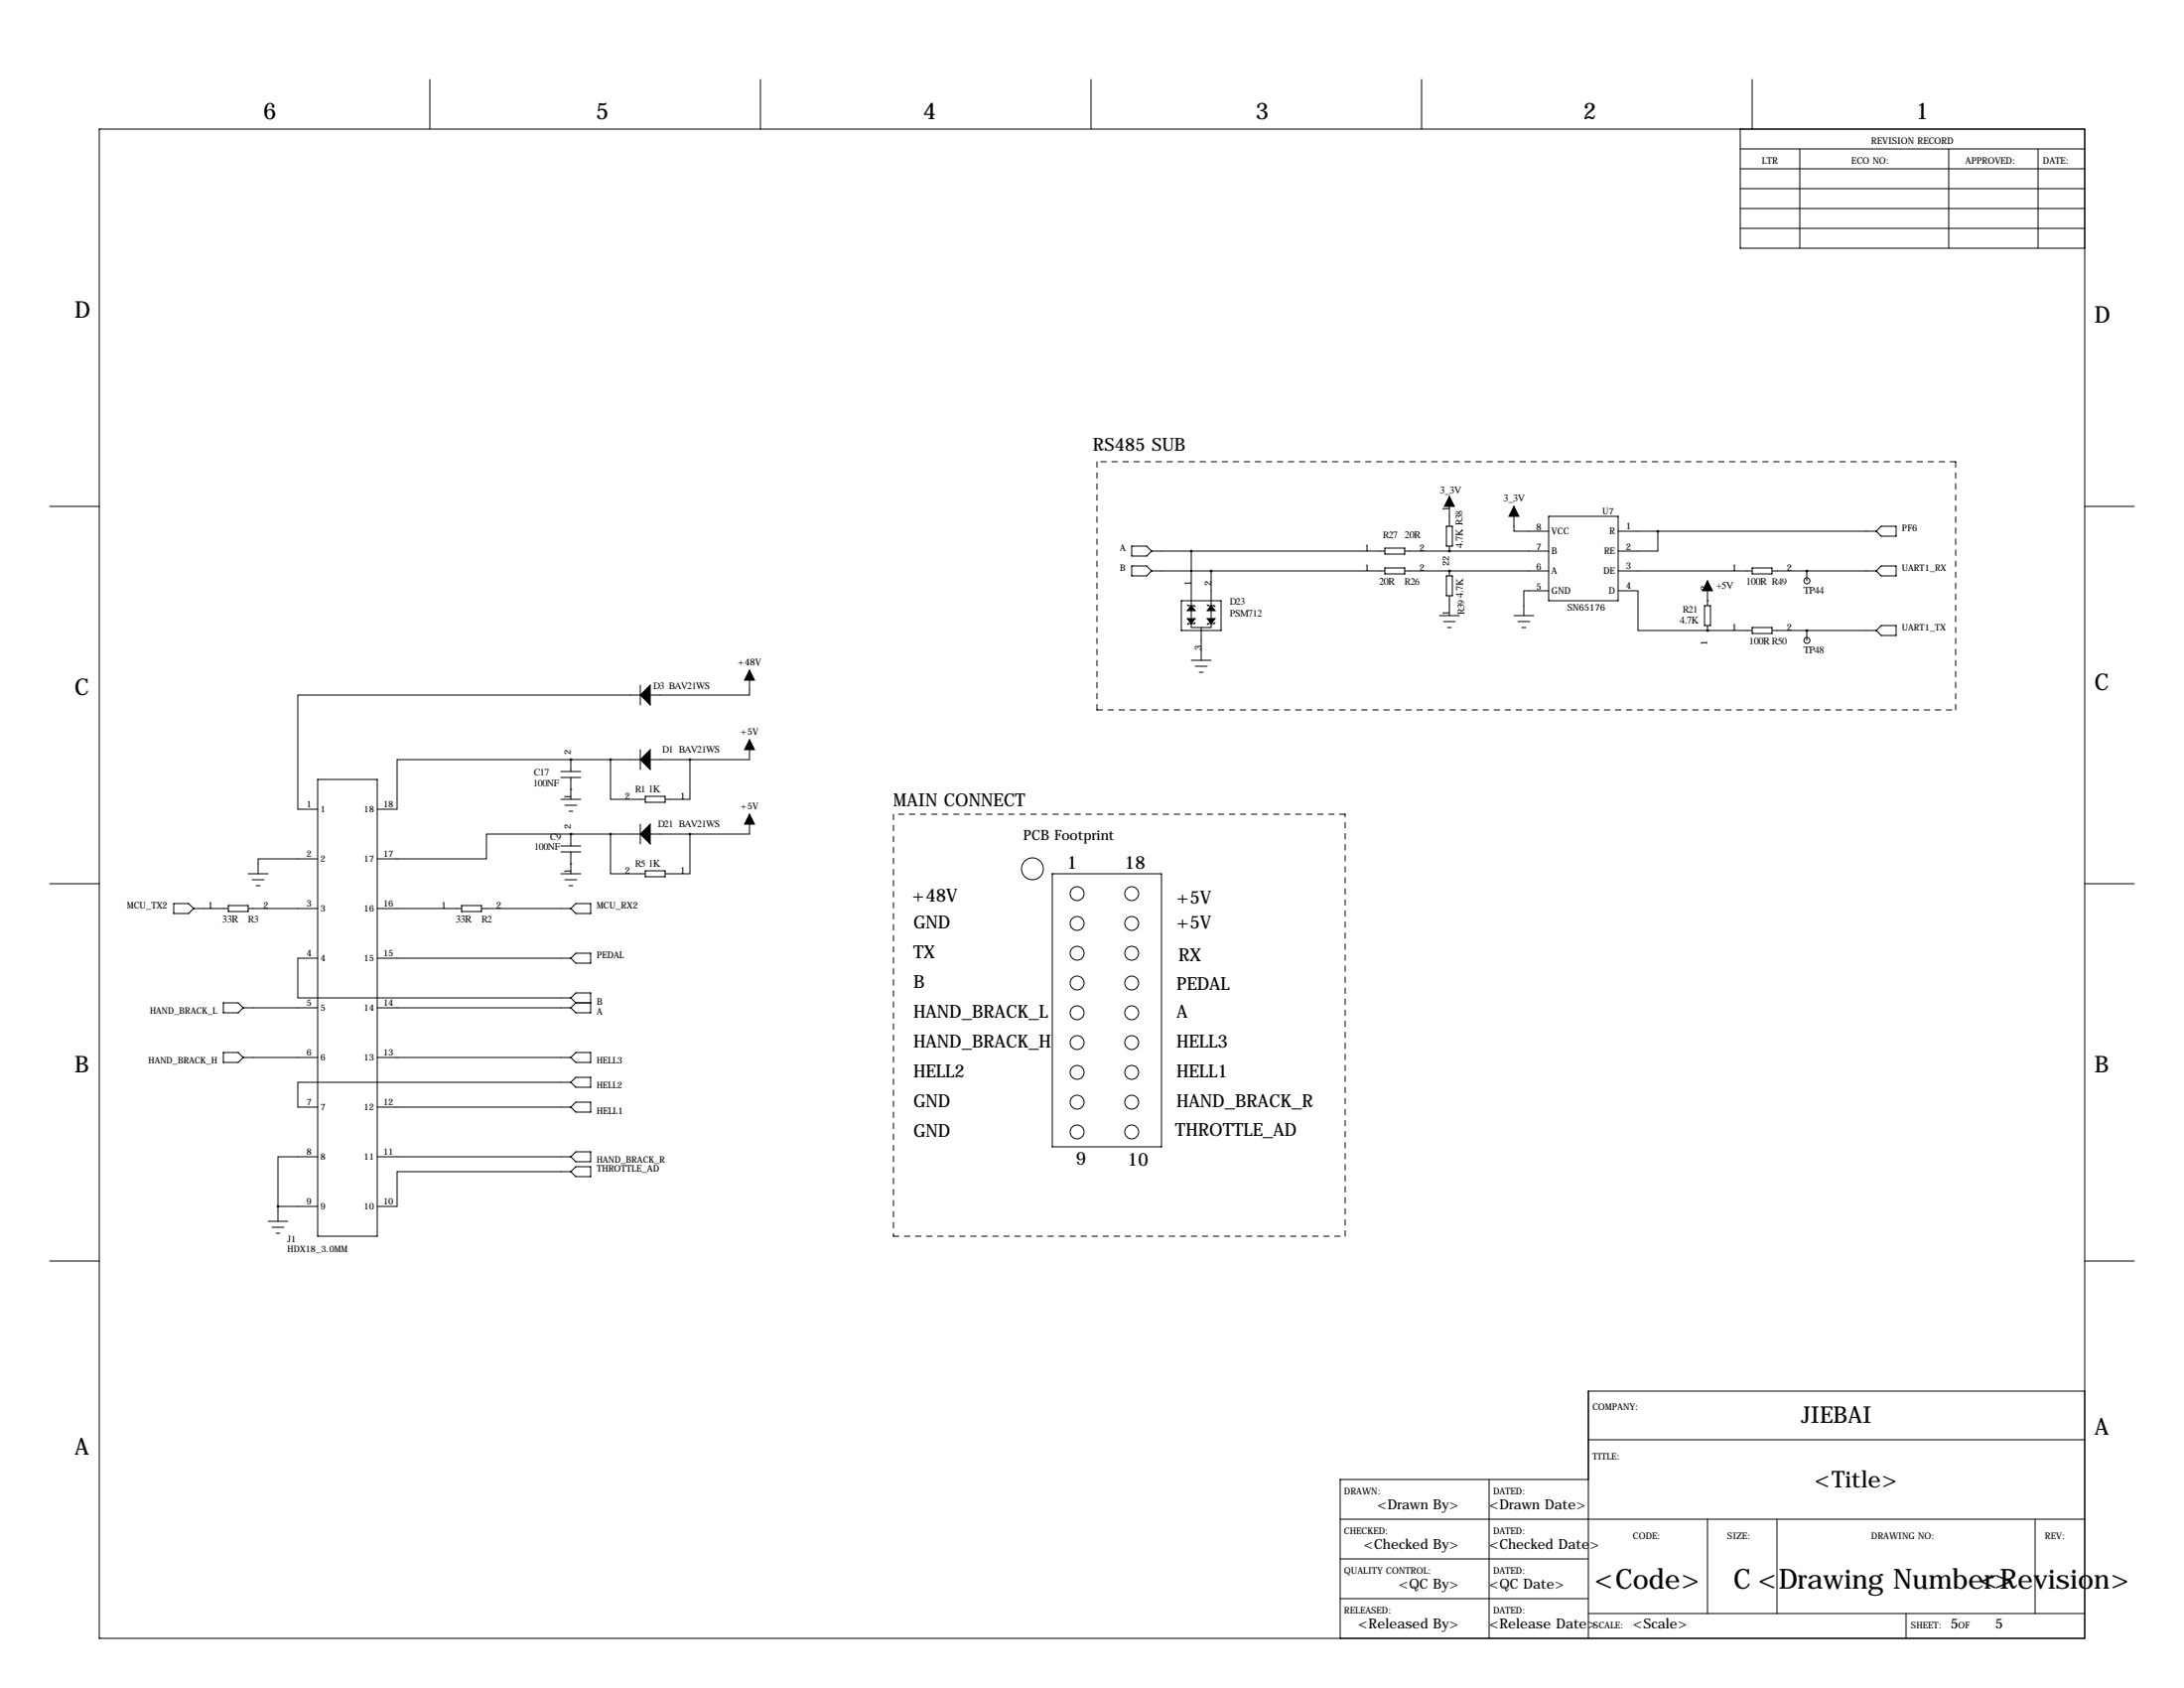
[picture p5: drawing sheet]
<svg xmlns="http://www.w3.org/2000/svg" width="559mm" height="432mm" viewBox="0 0 559 432" stroke-linecap="round" stroke-linejoin="round" font-family="sans-serif">
<g fill="none" stroke="#000" stroke-width=".25">
<path d="M25.4 33h508v386.1h-508zM110 20.3v12.7M194.6 20.3v12.7M279.1 20.3v12.7M363.7 20.3v12.7M445.3 38.1h88.1M445.3 33v30.5h88.1M448.3 20.3v12.7M460.5 38.1v25.4M498.6 38.1v25.4M521.5 38.1v25.4M445.3 48.3h88.1"/>
<path d="M445.3 43.2h88.1M445.3 53.3h88.1M445.3 58.4h88.1M12.7 129.5h12.7M289.6 139.7h3.8l1.2 1.3-1.2 1.2h-3.8zM370.1 134.6h1.5v5.1h-1.5zM370.8 127v7.6M370.8 139.7v1.3M387.3 129.5v6.4h8.9M396.2 132.1h17.8v21.6h-17.8zM414 135.9h66.1M424.2 135.9v5.1h-10.2"/>
<path d="M481.3 134.6h3.8v2.6h-3.8l-1.2-1.3zM533.4 129.5h12.7M289.6 144.8h3.8l1.2 1.2-1.2 1.3h-3.8zM294.6 141h59.7M294.6 146h59.7M302.3 153.7h10.1v7.6h-10.1zM303.8 154.7l.2 .2h1.6l.2 .3M304.8 141v19.5h5.1v-14.5M305.8 159.3l-.2 .2h-1.6l-.2 .3M308.9 154.7l.2 .2h1.5l.3 .3M310.9 159.3l-.3 .2h-1.5l-.2 .3M354.3 140.2h5.1v1.5h-5.1z"/>
<path d="M354.3 145.3h5.1v1.5h-5.1zM359.4 141h36.8M359.4 146h36.8M368.3 157.5h5.1M369.3 159h3.1M370.1 147.3h1.5v5.1h-1.5zM370.8 141h.1M370.8 146h.1M370.8 146v1.3M370.8 152.4v5.1M387.3 157.5h5.1M388.4 159h3"/>
<path d="M396.2 151.1h-6.3v6.4M414 151.1h5.1v10.2h17.8M414 146h34.3M436.1 154.9h1.5v5.1h-1.5zM436.9 153.7h.1M436.9 148.6v6.3M448.3 145.3h5.1v1.5h-5.1zM453.4 146h26.7M462.3 146h.1M462.3 146v2.6M481.3 144.8h3.8v2.5h-3.8l-1.2-1.3zM163.8 177.8h-87.6v29.2h5.1"/>
<path d="M163.8 175.3v5M191.8 171.4v6.4h-25.4M304.8 168.9h5.1M305.8 170.4h3.1M306.8 172h1M307.3 160.5v8.4M370.3 160.5h1M389.4 160.5h1M436.9 161.3h.1M436.9 160v1.3M436.9 161.3h11.4M448.3 160.5h5.1v1.6h-5.1z"/>
<path d="M453.4 161.3h26.7M462.3 161.3h.1M462.3 161.3v2.5M481.3 160h3.8v2.6h-3.8l-1.2-1.3zM81.3 199.4h15.2v116.8h-15.2zM143.5 198.9h5.1M143.5 197.4h5.1M146 194.3h.1M146 194.3h-44.4v12.7h-5.1M146 194.3v3.1M146 198.9v5.6M146 194.3h17.8"/>
<path d="M156.2 194.3v10.2h8.9M163.8 191.8v5M176.5 194.3v10.2h-6.3M191.8 189.2v5.1h-25.4M81.3 219.7h-15.3v3.8M143.5 217.9h5.1M143.5 216.4h5.1M143.5 204.5h5.1M144.5 206h3.1M145.5 207.5h1.1M146 213.4h-21.5v6.3h-28M146 213.4h.1"/>
<path d="M146 201.9h.1M146 213.4v3M146 217.9v5.6M146 213.4h17.8M156.2 213.4v10.1h8.9M163.8 210.8v5.1M165.1 203.7h5.1v1.5h-5.1zM176.5 213.4v10.1h-6.3M191.8 208.3v5.1h-25.4M12.7 226.1h12.7M44.4 231.1h3.9l1.2 1.3-1.2 1.3h-3.9zM49.5 232.4h8.9"/>
<path d="M58.4 231.6h5.1v1.6h-5.1zM63.5 223.5h5.1M63.5 232.4h17.8M64.5 225h3.1M65.5 226.6h1M96.5 232.4h21.6M118.1 231.6h5.1v1.6h-5.1zM123.2 232.4h22.8M143.5 223.5h5.1M144.5 225h3.1M145.5 226.6h1.1M146 221h.1"/>
<path d="M146 232.4l1.3-1.3h3.8v2.6h-3.8zM165.1 222.8h5.1v1.5h-5.1zM269.2 223.5h.1M269.2 223.5h28v69.9h-28zM533.4 226.1h12.7M57.1 256.5h3.9l1.2 1.3-1.2 1.3h-3.9zM62.2 257.8h19.1M81.3 245.1h-5.1v10.2h69.8M96.5 245.1h49.5M96.5 257.8h49.5M146 245.1l1.3-1.3h3.8v2.6h-3.8zM146 255.3l1.3-1.3h3.8v5.1h-3.8l-1.3-1.3"/>
<path d="M146 255.3l1.3 1.2M147.3 256.5h3.8M147.3 256.5l-1.3 1.3M57.1 269.2h3.9l1.2 1.3-1.2 1.3h-3.9zM62.2 270.5h19.1M96.5 270.5h49.5M146 276.9h-69.8v6.3h5.1M146 270.5l1.3-1.3h3.8v2.6h-3.8zM146 276.9l1.3-1.3h3.8v2.5h-3.8zM81.3 295.9h-10.2v12.7M96.5 283.2h49.5M96.5 295.9h49.5"/>
<path d="M146 299.7h-44.4v8.9h-5.1M146 283.2l1.3-1.3h3.8v2.6h-3.8zM146 295.9l1.3-1.3h3.8v2.6h-3.8zM146 299.7l1.3-1.3h3.8v2.6h-3.8zM68.6 312.4h5.1M69.6 313.9h3M70.6 315.5h1M71.1 308.6h10.2M71.1 308.6v3.8M12.7 322.6h12.7M533.4 322.6h12.7M533.4 355.9h-127v63.2"/>
<path d="M381 378.5v40.6M406.4 368.3h127M406.4 378.5h-63.5v40.6M342.9 388.6h190.5M342.9 398.8h63.5M436.9 388.6v24.1M454.7 388.6v24.1M520.7 388.6v24.1M342.9 408.9h63.5M406.4 412.7h127M487.7 412.7v6.4"/>
<circle cx="462.3" cy="148.6" r=".76"/>
<circle cx="462.3" cy="163.8" r=".76"/>
<circle cx="264.2" cy="222.2" r="2.79"/>
<circle cx="275.6" cy="236.2" r="1.78"/>
<circle cx="275.6" cy="228.6" r="1.78"/>
<circle cx="289.6" cy="236.2" r="1.78"/>
<circle cx="289.6" cy="228.6" r="1.78"/>
<circle cx="275.6" cy="259.1" r="1.78"/>
<circle cx="275.6" cy="243.8" r="1.78"/>
<circle cx="275.6" cy="251.5" r="1.78"/>
<circle cx="289.6" cy="259.1" r="1.78"/>
<circle cx="289.6" cy="243.8" r="1.78"/>
<circle cx="289.6" cy="251.5" r="1.78"/>
<circle cx="275.6" cy="266.7" r="1.78"/>
<circle cx="275.6" cy="274.3" r="1.78"/>
<circle cx="289.6" cy="266.7" r="1.78"/>
<circle cx="289.6" cy="274.3" r="1.78"/>
<circle cx="275.6" cy="289.6" r="1.78"/>
<circle cx="275.6" cy="281.9" r="1.78"/>
<circle cx="289.6" cy="289.6" r="1.78"/>
<circle cx="289.6" cy="281.9" r="1.78"/>
</g>
<path d="M280.7 118.1v63.5M500.4 118.1h-219.7M280.7 181.6h219.7M500.4 181.6v-63.5M228.6 208.3v107.9M344.2 208.3h-115.6M228.6 316.2h115.6M344.2 316.2v-107.9" fill="none" stroke="#000" stroke-width=".25" stroke-dasharray="1.4 1.4"/>
<g fill="#000" stroke="#000" stroke-width=".25">
<path d="M370.8 127l1.3 2.5h-2.5zM387.3 129.5l1.3 2.6h-2.5zM304.8 154.9l1 1.3h-2zM303.8 158.2h2l-1 1.3zM309.9 154.9l1 1.3h-2zM308.9 158.2h2l-1 1.3zM436.9 148.6l1.2 2.5h-2.5zM191.8 171.4l1.2 2.6h-2.5zM163.8 177.8l2.6-2.5v5zM163.8 194.3l2.6-2.5v5zM191.8 189.2l1.2 2.6h-2.5zM163.8 213.4l2.6-2.6v5.1z"/>
<path d="M191.8 208.3l1.2 2.5h-2.5z"/>
</g>
<path d="M176.5 213.4a.05 .05 0 0 0 .1 0 .05 .05 0 0 0-.1 0zM370.8 141a.05 .05 0 0 0 .1 0 .05 .05 0 0 0-.1 0zM370.8 146.1a.05 .05 0 0 0 .1 0 .05 .05 0 0 0-.1 0zM146 213.4a.05 .05 0 0 0 .1 0 .05 .05 0 0 0-.1 0zM176.5 194.3a.05 .05 0 0 0 .1 0 .05 .05 0 0 0-.1 0zM146 194.3a.05 .05 0 0 0 .1 0 .05 .05 0 0 0-.1 0z" fill="#000" stroke="#000" stroke-width=".63"/>
<g font-size="7.1">
<text x="408" y="406.4">&lt;Code&gt;</text>
<text x="443.5" y="406.4">C &lt;Drawing Number&gt;</text>
<text x="506.4" y="406.4">&lt;Revision&gt;</text>
</g>
<g font-size="5.9">
<text x="67.3" y="30.5">6</text>
<text x="152.4" y="30.5">5</text>
<text x="236.2" y="30.5">4</text>
<text x="321.3" y="30.5">3</text>
<text x="405.1" y="30.5">2</text>
<text x="490.2" y="30.5">1</text>
<text x="19" y="81.3">D</text>
<text x="535.9" y="82.6">D</text>
<text x="19" y="177.8">C</text>
<text x="535.9" y="176.5">C</text>
<text x="19" y="274.3">B</text>
<text x="535.9" y="274.3">B</text>
<text x="460.9" y="364">JIEBAI</text>
<text x="535.9" y="367">A</text>
<text x="19" y="372.1">A</text>
<text x="464.3" y="380.5">&lt;Title&gt;</text>
</g>
<g font-size="4.6">
<text x="279.7" y="115.3">RS485 SUB</text>
<text x="228.6" y="206.2">MAIN CONNECT</text>
<text x="273" y="222.2">1</text>
<text x="287.8" y="222.2">18</text>
<text x="233.4" y="230.6">+48V</text>
<text x="301" y="231.1">+5V</text>
<text x="233.7" y="237.5">GND</text>
<text x="301" y="237.5">+5V</text>
<text x="233.7" y="245.1">TX</text>
<text x="301.5" y="245.9">RX</text>
<text x="233.7" y="252.7">B</text>
<text x="301" y="253.2">PEDAL</text>
<text x="233.7" y="260.3">HAND_BRACK_L</text>
<text x="301" y="260.3">A</text>
<text x="233.7" y="268">HAND_BRACK_H</text>
<text x="301" y="268">HELL3</text>
<text x="233.7" y="275.6">HELL2</text>
<text x="301" y="275.6">HELL1</text>
<text x="233.7" y="283.2">GND</text>
<text x="301" y="283.2">HAND_BRACK_R</text>
<text x="233.7" y="290.8">GND</text>
<text x="300.7" y="290.6">THROTTLE_AD</text>
<text x="275.3" y="297.9">9</text>
<text x="288.5" y="298.2">10</text>
</g>
<g font-size="3.6">
<text x="261.9" y="214.9">PCB Footprint</text>
<text x="352.4" y="386.1">&lt;Drawn By&gt;</text>
<text x="381" y="386.1">&lt;Drawn Date&gt;</text>
<text x="348.9" y="396.2">&lt;Checked By&gt;</text>
<text x="381" y="396.2">&lt;Checked Date&gt;</text>
<text x="357.9" y="406.4">&lt;QC By&gt;</text>
<text x="381" y="406.4">&lt;QC Date&gt;</text>
<text x="347.5" y="416.5">&lt;Released By&gt;</text>
<text x="381" y="416.5">&lt;Release Date&gt;</text>
<text x="417.8" y="416.5">&lt;Scale&gt;</text>
<text x="499.1" y="416.5">5</text>
<text x="510.5" y="416.5">5</text>
</g>
<g font-size="2.6">
<text x="368.5" y="126.1">3_3V</text>
<text x="384.7" y="128.2">3_3V</text>
<text x="359.4" y="137.7">20R</text>
<text x="374.3" y="140.2" transform="rotate(-90 374.3 140.2)">4.7K R38</text>
<text x="352.8" y="149.6">20R</text>
<text x="446.8" y="149.6">100R R49</text>
<text x="374.4" y="152.9" transform="rotate(-90 374.4 152.9)">4.7K</text>
<text x="439.1" y="150.5">+5V</text>
<text x="461.5" y="151.9">TP44</text>
<text x="429.8" y="159.4">4.7K</text>
<text x="447.5" y="164.8">100R R50</text>
<text x="461.5" y="167.1">TP48</text>
<text x="165.9" y="202.6">1K</text>
<text x="165.9" y="221.6">1K</text>
<text x="56.9" y="236">33R</text>
<text x="116.6" y="236">33R</text>
</g>
<g font-size="2.5">
<text x="353.8" y="137.7">R27</text>
<text x="359.4" y="149.5">R26</text>
<text x="314.6" y="154.7">D23</text>
<text x="314.7" y="157.7">PSM712</text>
<text x="374.6" y="157.2" transform="rotate(-90 374.6 157.2)">R39</text>
<text x="430.6" y="156.8">R21</text>
<text x="167.2" y="176.4">D3 BAV21WS</text>
<text x="169.5" y="192.6">D1 BAV21WS</text>
<text x="136.5" y="201.3">100NF</text>
<text x="136.6" y="198.4">C17</text>
<text x="162.5" y="202.6">R1</text>
<text x="140.8" y="214.8">C9</text>
<text x="168.3" y="211.7">D21 BAV21WS</text>
<text x="136.7" y="217.5">100NF</text>
<text x="162.5" y="221.7">R5</text>
<text x="63.5" y="235.9">R3</text>
<text x="123.2" y="235.9">R2</text>
</g>
<g font-size="2.4">
<text x="450.8" y="41.9">LTR</text>
<text x="473.7" y="41.9">ECO NO:</text>
<text x="478.8" y="36.8">REVISION RECORD</text>
<text x="502.9" y="41.9">APPROVED:</text>
<text x="522.7" y="41.9">DATE:</text>
<text x="370.8" y="130.8" transform="rotate(-90 370.8 130.8)">1</text>
<text x="393.1" y="135.5">8</text>
<text x="397" y="136.7">VCC</text>
<text x="411.8" y="136.7">R</text>
<text x="416.1" y="135.4">1</text>
<text x="486.7" y="135.9">PF6</text>
<text x="286.5" y="141">A</text>
<text x="349.2" y="141">1</text>
<text x="363.2" y="141">2</text>
<text x="393.1" y="140.6">7</text>
<text x="397" y="141.8">B</text>
<text x="410.4" y="141.8">RE</text>
<text x="416.1" y="140.7">2</text>
<text x="304.8" y="149.9" transform="rotate(-90 304.8 149.9)">1</text>
<text x="309.9" y="149.9" transform="rotate(-90 309.9 149.9)">2</text>
<text x="349.2" y="146.1">1</text>
<text x="363.2" y="146.1">2</text>
<text x="370.8" y="144.9" transform="rotate(-90 370.8 144.9)">22</text>
<text x="393.1" y="145.7">6</text>
<text x="397" y="146.9">A</text>
<text x="410.3" y="146.9">DE</text>
<text x="416.1" y="145.5">3</text>
<text x="443.1" y="146.1">1</text>
<text x="457.2" y="146.1">2</text>
<text x="393.1" y="150.8">5</text>
<text x="397" y="152">GND</text>
<text x="411.6" y="152">D</text>
<text x="416.1" y="150.6">4</text>
<text x="436.9" y="151.1" transform="rotate(-90 436.9 151.1)">2</text>
<text x="370.8" y="157.6" transform="rotate(-90 370.8 157.6)">1</text>
<text x="401" y="156.1">SN65176</text>
<text x="443.1" y="161.3">1</text>
<text x="457.2" y="161.3">2</text>
<text x="307.3" y="166.5" transform="rotate(-90 307.3 166.5)">3</text>
<text x="436.9" y="165.2" transform="rotate(-90 436.9 165.2)">1</text>
<text x="188.8" y="170.2">+48V</text>
<text x="189.5" y="188">+5V</text>
<text x="146" y="193" transform="rotate(-90 146 193)">2</text>
<text x="146" y="204.6" transform="rotate(-90 146 204.6)">1</text>
<text x="159.9" y="204.5">2</text>
<text x="174" y="204.5">1</text>
<text x="189.5" y="207">+5V</text>
<text x="146" y="212.1" transform="rotate(-90 146 212.1)">2</text>
<text x="146" y="223.6" transform="rotate(-90 146 223.6)">1</text>
<text x="159.9" y="223.5">2</text>
<text x="174" y="223.5">1</text>
<text x="32.5" y="232.4">MCU_TX2</text>
<text x="53.3" y="232.4">1</text>
<text x="67.3" y="232.4">2</text>
<text x="112.9" y="232.4">1</text>
<text x="127" y="232.4">2</text>
<text x="152.7" y="232.4">MCU_RX2</text>
<text x="152.7" y="245.1">PEDAL</text>
<text x="152.7" y="256.9">B</text>
<text x="152.7" y="259.5">A</text>
<text x="152.7" y="284.9">HELL1</text>
<text x="152.7" y="299.7">THROTTLE_AD</text>
<text x="407.4" y="360.7">COMPANY:</text>
<text x="407.4" y="373.4">TITLE:</text>
<text x="343.9" y="382.3">DRAWN:</text>
<text x="382" y="382.3">DATED:</text>
<text x="343.9" y="392.4">CHECKED:</text>
<text x="382" y="392.4">DATED:</text>
<text x="417.8" y="393.7">CODE:</text>
<text x="442" y="393.7">SIZE:</text>
<text x="478.8" y="393.7">DRAWING NO:</text>
<text x="523.2" y="393.7">REV:</text>
<text x="343.9" y="402.6">QUALITY CONTROL:</text>
<text x="382" y="402.6">DATED:</text>
<text x="343.9" y="412.7">RELEASED:</text>
<text x="382" y="412.7">DATED:</text>
<text x="407.7" y="416.6">SCALE:</text>
<text x="488.9" y="416.6">SHEET:</text>
<text x="501" y="416.6">OF</text>
</g>
<g font-size="2.3">
<text x="410" y="131.6">U7</text>
<text x="286.6" y="146.1">B</text>
<text x="486.7" y="146.1">UART1_RX</text>
<text x="486.7" y="161.3">UART1_TX</text>
<text x="78.4" y="206.5">1</text>
<text x="82" y="207.8">1</text>
<text x="93.1" y="207.8">18</text>
<text x="98" y="206.5">18</text>
<text x="78.4" y="219.2">2</text>
<text x="82" y="220.5">2</text>
<text x="93.1" y="220.5">17</text>
<text x="98" y="219.2">17</text>
<text x="78.4" y="231.9">3</text>
<text x="82" y="233.2">3</text>
<text x="93.1" y="233.2">16</text>
<text x="98" y="231.9">16</text>
<text x="78.4" y="244.6">4</text>
<text x="82" y="245.9">4</text>
<text x="93.1" y="245.9">15</text>
<text x="98" y="244.6">15</text>
<text x="78.4" y="257.3">5</text>
<text x="98" y="257.3">14</text>
<text x="38.4" y="259.4">HAND_BRACK_L</text>
<text x="82" y="258.6">5</text>
<text x="93.1" y="258.6">14</text>
<text x="38" y="272.1">HAND_BRACK_H</text>
<text x="78.4" y="270">6</text>
<text x="82" y="271.3">6</text>
<text x="93.1" y="271.3">13</text>
<text x="98" y="270">13</text>
<text x="152.7" y="272.1">HELL3</text>
<text x="152.7" y="278.5">HELL2</text>
<text x="78.4" y="282.7">7</text>
<text x="82" y="284">7</text>
<text x="93.1" y="284">12</text>
<text x="98" y="282.7">12</text>
<text x="78.4" y="295.4">8</text>
<text x="82" y="296.7">8</text>
<text x="93.1" y="296.7">11</text>
<text x="98" y="295.4">11</text>
<text x="152.7" y="297.5">HAND_BRACK_R</text>
<text x="78.4" y="308.1">9</text>
<text x="82" y="309.4">9</text>
<text x="93.1" y="309.4">10</text>
<text x="98" y="308.1">10</text>
<text x="73.6" y="317.8">J1</text>
<text x="73.6" y="320.4">HDX18_3.0MM</text>
</g>
</svg>
